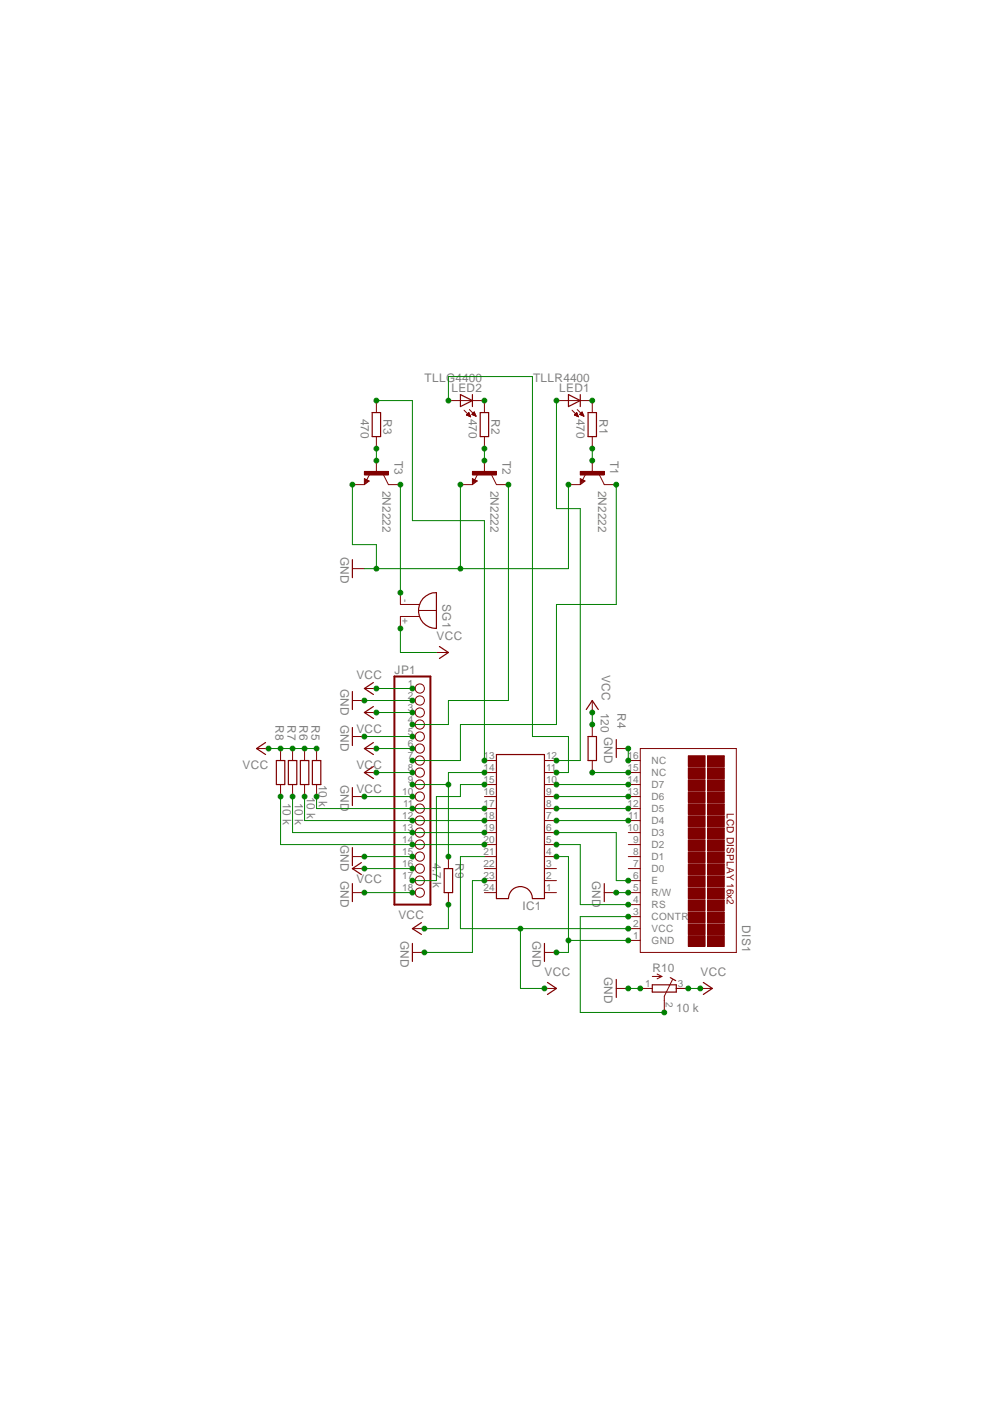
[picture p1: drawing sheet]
<svg xmlns="http://www.w3.org/2000/svg" width="210mm" height="297mm" viewBox="0 0 210 297" stroke-linecap="round" stroke-linejoin="round" font-family="sans-serif">
<path d="M122.8 101.3l1 .5-1 .7zM123.9 100.3l-.6 1.2M126.8 100.5l1.1 2" fill="none" stroke="#800000" stroke-width=".21"/>
<path d="M122.9 101.5v.8l.6-.5-.5-.3v.4l.3-.1" fill="none" stroke="#800000" stroke-width=".25"/>
<path d="M122.8 99.7h5.1v.8h-5.1z" fill-rule="evenodd" fill="#800000"/>
<path d="M122.8 99.7h5.1v.8h-5.1zM125.3 97.4v2.6M100 101.3l1 .5-1 .7zM101.1 100.3l-.6 1.2M104 100.5l1 2M120.3 102.5h2.5M127.9 102.5h2.5" fill="none" stroke="#800000" stroke-width=".21"/>
<path d="M100.1 101.5v.8l.6-.5-.5-.3v.4l.3-.1" fill="none" stroke="#800000" stroke-width=".25"/>
<path d="M100 99.7h5v.8h-5z" fill-rule="evenodd" fill="#800000"/>
<path d="M100 99.7h5v.8h-5zM102.5 97.4v2.6M77.1 101.3l1 .5-1 .7zM78.2 100.3l-.6 1.2M81.2 100.5l1 2M97.4 102.5h2.6M105 102.5h2.6" fill="none" stroke="#800000" stroke-width=".21"/>
<path d="M77.2 101.5v.8l.7-.5-.5-.3v.4l.2-.1" fill="none" stroke="#800000" stroke-width=".25"/>
<path d="M77.1 99.7h5.1v.8h-5.1z" fill-rule="evenodd" fill="#800000"/>
<g fill="none" stroke="#800000" stroke-width=".21">
<path d="M77.1 99.7h5.1v.8h-5.1zM79.6 84.7v2.6M79.6 92.4v2.5M79.6 97.4v2.6M102.5 84.7v2.6M102.5 92.4v2.5M125.3 84.7v2.6M125.3 92.4v2.5M74.6 102.5h2.5M82.2 102.5h2.5M135.5 158.4h20.3v43.1h-20.3zM102.5 178.7h2.5"/>
<path d="M102.5 176.1h2.5M102.5 173.6h2.5M102.5 171.1h2.5M102.5 168.5h2.5M102.5 166h2.5M102.5 163.4h2.5M102.5 160.9h2.5M115.2 178.7h2.5M115.2 176.1h2.5M115.2 173.6h2.5M115.2 171.1h2.5M115.2 168.5h2.5"/>
<path d="M115.2 166h2.5M115.2 163.4h2.5M115.2 160.9h2.5M102.5 188.8h2.5M102.5 186.3h2.5M102.5 183.8h2.5M102.5 181.2h2.5M115.2 188.8h2.5M115.2 186.3h2.5M115.2 183.8h2.5M115.2 181.2h2.5"/>
</g>
<path d="M78.8 87.3h1.7v5.1h-1.7zM101.6 87.3h1.8v5.1h-1.8zM124.4 87.3h1.8v5.1h-1.8zM105 159.6h10.2v30.5h-2.5a2.54 2.54 0 0 0-2.6-2.5 2.54 2.54 0 0 0-2.5 2.5h-2.6z" fill="none" stroke="#800000" stroke-width=".25"/>
<path d="M149.7 197.9h3.6v2.3h-3.6z" fill-rule="evenodd" fill="#800000"/>
<path d="M149.7 197.9h3.6v2.3h-3.6z" fill="none" stroke="#800000" stroke-width=".21"/>
<path d="M145.6 197.9h3.6v2.3h-3.6z" fill-rule="evenodd" fill="#800000"/>
<path d="M145.6 197.9h3.6v2.3h-3.6z" fill="none" stroke="#800000" stroke-width=".21"/>
<path d="M149.7 195.4h3.6v2.3h-3.6z" fill-rule="evenodd" fill="#800000"/>
<path d="M149.7 195.4h3.6v2.3h-3.6z" fill="none" stroke="#800000" stroke-width=".21"/>
<path d="M145.6 195.4h3.6v2.3h-3.6z" fill-rule="evenodd" fill="#800000"/>
<path d="M145.6 195.4h3.6v2.3h-3.6z" fill="none" stroke="#800000" stroke-width=".21"/>
<path d="M149.7 192.9h3.6v2.3h-3.6z" fill-rule="evenodd" fill="#800000"/>
<path d="M149.7 192.9h3.6v2.3h-3.6z" fill="none" stroke="#800000" stroke-width=".21"/>
<path d="M145.6 192.9h3.6v2.3h-3.6z" fill-rule="evenodd" fill="#800000"/>
<path d="M145.6 192.9h3.6v2.3h-3.6z" fill="none" stroke="#800000" stroke-width=".21"/>
<path d="M149.7 190.4h3.6v2.3h-3.6z" fill-rule="evenodd" fill="#800000"/>
<path d="M149.7 190.4h3.6v2.3h-3.6z" fill="none" stroke="#800000" stroke-width=".21"/>
<path d="M145.6 190.4h3.6v2.3h-3.6z" fill-rule="evenodd" fill="#800000"/>
<path d="M145.6 190.4h3.6v2.3h-3.6z" fill="none" stroke="#800000" stroke-width=".21"/>
<path d="M149.7 187.8h3.6v2.3h-3.6z" fill-rule="evenodd" fill="#800000"/>
<path d="M149.7 187.8h3.6v2.3h-3.6z" fill="none" stroke="#800000" stroke-width=".21"/>
<path d="M145.6 187.8h3.6v2.3h-3.6z" fill-rule="evenodd" fill="#800000"/>
<path d="M145.6 187.8h3.6v2.3h-3.6z" fill="none" stroke="#800000" stroke-width=".21"/>
<path d="M149.7 185.3h3.6v2.3h-3.6z" fill-rule="evenodd" fill="#800000"/>
<path d="M149.7 185.3h3.6v2.3h-3.6z" fill="none" stroke="#800000" stroke-width=".21"/>
<path d="M145.6 185.3h3.6v2.3h-3.6z" fill-rule="evenodd" fill="#800000"/>
<path d="M145.6 185.3h3.6v2.3h-3.6z" fill="none" stroke="#800000" stroke-width=".21"/>
<path d="M149.7 182.7h3.6v2.3h-3.6z" fill-rule="evenodd" fill="#800000"/>
<path d="M149.7 182.7h3.6v2.3h-3.6z" fill="none" stroke="#800000" stroke-width=".21"/>
<path d="M145.6 182.7h3.6v2.3h-3.6z" fill-rule="evenodd" fill="#800000"/>
<path d="M145.6 182.7h3.6v2.3h-3.6z" fill="none" stroke="#800000" stroke-width=".21"/>
<path d="M149.7 180.2h3.6v2.3h-3.6z" fill-rule="evenodd" fill="#800000"/>
<path d="M149.7 180.2h3.6v2.3h-3.6z" fill="none" stroke="#800000" stroke-width=".21"/>
<path d="M145.6 180.2h3.6v2.3h-3.6z" fill-rule="evenodd" fill="#800000"/>
<path d="M145.6 180.2h3.6v2.3h-3.6z" fill="none" stroke="#800000" stroke-width=".21"/>
<path d="M149.7 177.7h3.6v2.3h-3.6z" fill-rule="evenodd" fill="#800000"/>
<path d="M149.7 177.7h3.6v2.3h-3.6z" fill="none" stroke="#800000" stroke-width=".21"/>
<path d="M145.6 177.7h3.6v2.3h-3.6z" fill-rule="evenodd" fill="#800000"/>
<path d="M145.6 177.7h3.6v2.3h-3.6z" fill="none" stroke="#800000" stroke-width=".21"/>
<path d="M149.7 175.1h3.6v2.3h-3.6z" fill-rule="evenodd" fill="#800000"/>
<path d="M149.7 175.1h3.6v2.3h-3.6z" fill="none" stroke="#800000" stroke-width=".21"/>
<path d="M145.6 175.1h3.6v2.3h-3.6z" fill-rule="evenodd" fill="#800000"/>
<path d="M145.6 175.1h3.6v2.3h-3.6z" fill="none" stroke="#800000" stroke-width=".21"/>
<path d="M149.7 172.6h3.6v2.3h-3.6z" fill-rule="evenodd" fill="#800000"/>
<path d="M149.7 172.6h3.6v2.3h-3.6z" fill="none" stroke="#800000" stroke-width=".21"/>
<path d="M145.6 172.6h3.6v2.3h-3.6z" fill-rule="evenodd" fill="#800000"/>
<path d="M145.6 172.6h3.6v2.3h-3.6z" fill="none" stroke="#800000" stroke-width=".21"/>
<path d="M149.7 170h3.6v2.3h-3.6z" fill-rule="evenodd" fill="#800000"/>
<path d="M149.7 170h3.6v2.3h-3.6z" fill="none" stroke="#800000" stroke-width=".21"/>
<path d="M145.6 170h3.6v2.3h-3.6z" fill-rule="evenodd" fill="#800000"/>
<path d="M145.6 170h3.6v2.3h-3.6z" fill="none" stroke="#800000" stroke-width=".21"/>
<path d="M149.7 167.5h3.6v2.3h-3.6z" fill-rule="evenodd" fill="#800000"/>
<path d="M149.7 167.5h3.6v2.3h-3.6z" fill="none" stroke="#800000" stroke-width=".21"/>
<path d="M145.6 167.5h3.6v2.3h-3.6z" fill-rule="evenodd" fill="#800000"/>
<path d="M145.6 167.5h3.6v2.3h-3.6z" fill="none" stroke="#800000" stroke-width=".21"/>
<path d="M149.7 165h3.6v2.3h-3.6z" fill-rule="evenodd" fill="#800000"/>
<path d="M149.7 165h3.6v2.3h-3.6z" fill="none" stroke="#800000" stroke-width=".21"/>
<path d="M145.6 165h3.6v2.3h-3.6z" fill-rule="evenodd" fill="#800000"/>
<path d="M145.6 165h3.6v2.3h-3.6z" fill="none" stroke="#800000" stroke-width=".21"/>
<path d="M149.7 162.4h3.6v2.3h-3.6z" fill-rule="evenodd" fill="#800000"/>
<path d="M149.7 162.4h3.6v2.3h-3.6z" fill="none" stroke="#800000" stroke-width=".21"/>
<path d="M145.6 162.4h3.6v2.3h-3.6z" fill-rule="evenodd" fill="#800000"/>
<path d="M145.6 162.4h3.6v2.3h-3.6z" fill="none" stroke="#800000" stroke-width=".21"/>
<path d="M149.7 159.9h3.6v2.3h-3.6z" fill-rule="evenodd" fill="#800000"/>
<path d="M149.7 159.9h3.6v2.3h-3.6z" fill="none" stroke="#800000" stroke-width=".21"/>
<path d="M145.6 159.9h3.6v2.3h-3.6z" fill-rule="evenodd" fill="#800000"/>
<g fill="none" stroke="#800000" stroke-width=".21">
<path d="M94.9 84.7h7.6M98.2 86.8l1.4 1.4M98.7 87.8l.9 .4M98.7 87.8h.1M98.8 87.7v.2M98.9 87.6v.3M99 87.5v.4M99.1 87.4v.6M99.2 87.3l-.5 .5M99.2 87.3l.4 .9M99.2 87.3v.7M99.3 87.5v.5"/>
<path d="M99.3 86.7l1.4 1.3M99.4 87.7v.4M99.5 87.9v.2M99.5 88.1v.1M99.9 87.6v.1M100 87.5v.3M100.1 87.4v.4M100.2 87.3v.5M100.3 87.2v.6M100.3 87.2l-.5 .5 .9 .3M100.3 87.2l.4 .8M100.3 87.2v.7"/>
<path d="M100.4 87.4v.5M100.5 87.6v.4M100.6 87.8v.2M100.7 88h.1M117.7 84.7h7.6M121 86.8l1.4 1.4M121.6 87.8l.8 .4M121.6 87.8l.4-.5 .4 .9M121.6 87.8h.1M121.6 87.7v.1M121.7 87.6v.3M121.8 87.5v.4"/>
<path d="M121.9 87.4v.6M122 87.3v.7M122.1 87.4v.6M122.1 86.7l1.4 1.3M122.2 87.6v.5M122.3 87.8v.3M122.4 88v.1M122.7 87.6v.1M122.8 87.5v.2M122.9 87.5v.3M123 87.4v.4M123.1 87.3v.5"/>
<path d="M123.2 87.2l-.5 .5 .8 .3M123.2 87.2l.3 .8M123.2 87.2v.7M123.2 87.3v.6M123.3 87.5v.5M123.4 87.8v.2M123.5 88h.1M74.6 120.3h2.5M84.7 125.4v2.5h4M88.5 129.2h3.8M88.7 130.4h-4v2.6M92.3 138h2.6"/>
<path d="M54.3 158.4h2.5M59.4 158.4v2.5M61.9 158.4v2.5M64.4 158.4v2.5M67 158.4v2.5M74.6 148.2h2.5M74.6 155.8h2.5M77.1 145.7h2.5M77.1 150.7h2.5M77.1 158.4h2.5M87.3 145.7h.5M87.3 148.2h.5"/>
<path d="M87.3 150.7h.5M87.3 153.3h.5M87.3 155.8h.5M87.3 158.4h.5M125.3 148.2v2.5M125.3 153.3v2.5M130.4 158.4h2.5M145.6 159.9h3.6v2.3h-3.6zM59.4 166v2.5M61.9 166v2.5M64.4 166v2.5M67 166v2.5"/>
<path d="M74.6 168.5h2.5M77.1 163.4h2.5M87.3 178.7h.5M87.3 176.1h.5M87.3 173.6h.5M87.3 171.1h.5M87.3 168.5h.5M87.3 166h.5M87.3 163.4h.5M87.3 160.9h.5M125.3 160.9v2.5M132.9 178.7h2.6"/>
<path d="M132.9 176.1h2.6M132.9 173.6h2.6M132.9 171.1h2.6M132.9 168.5h2.6M132.9 166h2.6M132.9 163.4h2.6M132.9 160.9h2.6M74.6 188.8h2.5M74.6 183.8h2.5M74.6 181.2h2.5M87.3 196.5h2.5M87.3 188.8h.5"/>
<path d="M87.3 186.3h.5M87.3 183.8h.5M87.3 181.2h.5M94.9 181.2v2.6M94.9 188.8v2.6M127.9 188.8h2.5M132.9 199h2.6M132.9 196.5h2.6M132.9 193.9h2.6M132.9 191.4h2.6M132.9 188.8h2.6M132.9 186.3h2.6"/>
<path d="M132.9 183.8h2.6M132.9 181.2h2.6M87.3 201.5h2.5M115.2 209.1h2.5M115.2 201.5h2.5M130.4 209.1h2.5M135.5 209.1h2.5M138 206.6h2.1M139 206.1l1.1 .5M140.1 206.6l-1.1 .5M142.3 207.3l-1.7 3.5v3.4M143.1 209.1h2.5"/>
<path d="M148.2 209.1h2.5"/>
<circle cx="88.8" cy="145.7" r=".98"/>
<circle cx="88.8" cy="158.4" r=".98"/>
<circle cx="88.8" cy="148.2" r=".98"/>
<circle cx="88.8" cy="150.7" r=".98"/>
<circle cx="88.8" cy="153.3" r=".98"/>
<circle cx="88.8" cy="155.8" r=".98"/>
<circle cx="88.8" cy="168.5" r=".98"/>
<circle cx="88.8" cy="171.1" r=".98"/>
<circle cx="88.8" cy="173.6" r=".98"/>
<circle cx="88.8" cy="178.7" r=".98"/>
<circle cx="88.8" cy="160.9" r=".98"/>
<circle cx="88.8" cy="166" r=".98"/>
<circle cx="88.8" cy="176.1" r=".98"/>
<circle cx="88.8" cy="163.4" r=".98"/>
<circle cx="88.8" cy="188.8" r=".98"/>
<circle cx="88.8" cy="183.8" r=".98"/>
<circle cx="88.8" cy="181.2" r=".98"/>
<circle cx="88.8" cy="186.3" r=".98"/>
</g>
<g fill="none" stroke="#800000" stroke-width=".25">
<path d="M97.4 83.5l2.6 1.2-2.6 1.3zM100 83.5v2.5M120.3 83.5l2.5 1.2-2.5 1.3zM122.8 83.5v2.5M74.6 118.4v3.8M89.5 126.6a3.7 3.7 0 0 1 2.8-1.2v7.6a3.8 3.8 0 0 1-3.4-2.3 3.8 3.8 0 0 1 .6-4.1zM93 136.8l1.9 1.2-1.9 1.3M56.2 157.1l-1.9 1.3 1.9 1.2M74.6 146.3v3.8M74.6 153.9v3.8M79 144.4l-1.9 1.3 1.9 1.2M79 149.5l-1.9 1.2 1.9 1.3"/>
<path d="M79 157.1l-1.9 1.3 1.9 1.2M124.1 150.1l1.2-1.9 1.3 1.9M124.4 155.8h1.8v5.1h-1.8zM130.4 156.5v3.8M58.5 160.9h1.8v5.1h-1.8zM61 160.9h1.8v5.1h-1.8zM63.6 160.9h1.7v5.1h-1.7zM66.1 160.9h1.8v5.1h-1.8zM74.6 166.6v3.8M74.6 179.3v3.8M79 162.2l-1.9 1.2 1.9 1.3M74.6 186.9v3.9"/>
<path d="M76.5 182.5l-1.9 1.3 1.9 1.2M87.3 199.6v3.8M89.2 195.2l-1.9 1.3 1.9 1.2M94 183.8h1.8v5h-1.8zM115.2 199.6v3.8M127.9 186.9v3.9M115.8 207.9l1.9 1.2-1.9 1.3M130.4 207.2v3.8M138 208.4h5.1v1.5h-5.1zM141.8 206.8l1.2 .7M148.8 207.9l1.9 1.2-1.9 1.3"/>
</g>
<path d="M83.5 143.1h7.6v48.3h-7.6z" fill="none" stroke="#800000" stroke-width=".42"/>
<path d="M125.3 94.9v2.5" fill="none" stroke="#008000" stroke-width=".21"/>
<circle cx="125.3" cy="94.9" r=".51" fill="#008000"/>
<circle cx="125.3" cy="94.9" r=".51" fill="none" stroke="#008000" stroke-width=".21"/>
<circle cx="125.3" cy="97.4" r=".51" fill="#008000"/>
<g fill="none" stroke="#008000" stroke-width=".21">
<path d="M102.5 94.9v2.5"/>
<circle cx="125.3" cy="97.4" r=".51"/>
</g>
<circle cx="102.5" cy="94.9" r=".51" fill="#008000"/>
<circle cx="102.5" cy="94.9" r=".51" fill="none" stroke="#008000" stroke-width=".21"/>
<circle cx="102.5" cy="97.4" r=".51" fill="#008000"/>
<g fill="none" stroke="#008000" stroke-width=".21">
<path d="M79.6 94.9v2.5"/>
<circle cx="102.5" cy="97.4" r=".51"/>
</g>
<circle cx="79.6" cy="94.9" r=".51" fill="#008000"/>
<circle cx="79.6" cy="94.9" r=".51" fill="none" stroke="#008000" stroke-width=".21"/>
<circle cx="79.6" cy="97.4" r=".51" fill="#008000"/>
<g fill="none" stroke="#008000" stroke-width=".21">
<path d="M117.7 84.7v22.9h5.1v53.3h-5.1"/>
<circle cx="79.6" cy="97.4" r=".51"/>
</g>
<circle cx="117.7" cy="160.9" r=".51" fill="#008000"/>
<circle cx="117.7" cy="160.9" r=".51" fill="none" stroke="#008000" stroke-width=".21"/>
<circle cx="117.7" cy="84.7" r=".51" fill="#008000"/>
<g fill="none" stroke="#008000" stroke-width=".21">
<path d="M79.6 84.7h7.7v25.4h15.2v50.8"/>
<circle cx="117.7" cy="84.7" r=".51"/>
</g>
<circle cx="79.6" cy="84.7" r=".51" fill="#008000"/>
<circle cx="79.6" cy="84.7" r=".51" fill="none" stroke="#008000" stroke-width=".21"/>
<circle cx="102.5" cy="160.9" r=".51" fill="#008000"/>
<g fill="none" stroke="#008000" stroke-width=".21">
<path d="M74.6 102.5v12.7h5v5.1M97.4 102.5v17.8M120.3 102.5v17.8h-43.2"/>
<circle cx="102.5" cy="160.9" r=".51"/>
</g>
<circle cx="97.4" cy="120.3" r=".51" fill="#008000"/>
<circle cx="97.4" cy="120.3" r=".51" fill="none" stroke="#008000" stroke-width=".21"/>
<circle cx="79.6" cy="120.3" r=".51" fill="#008000"/>
<circle cx="79.6" cy="120.3" r=".51" fill="none" stroke="#008000" stroke-width=".21"/>
<circle cx="97.4" cy="102.5" r=".51" fill="#008000"/>
<circle cx="97.4" cy="102.5" r=".51" fill="none" stroke="#008000" stroke-width=".21"/>
<circle cx="74.6" cy="102.5" r=".51" fill="#008000"/>
<circle cx="74.6" cy="102.5" r=".51" fill="none" stroke="#008000" stroke-width=".21"/>
<circle cx="120.3" cy="102.5" r=".51" fill="#008000"/>
<g fill="none" stroke="#008000" stroke-width=".21">
<path d="M132.9 158.4v2.5"/>
<circle cx="120.3" cy="102.5" r=".51"/>
</g>
<circle cx="132.9" cy="160.9" r=".51" fill="#008000"/>
<circle cx="132.9" cy="160.9" r=".51" fill="none" stroke="#008000" stroke-width=".21"/>
<circle cx="132.9" cy="158.4" r=".51" fill="#008000"/>
<g fill="none" stroke="#008000" stroke-width=".21">
<path d="M77.1 181.2h10.2"/>
<circle cx="132.9" cy="158.4" r=".51"/>
</g>
<circle cx="87.3" cy="181.2" r=".51" fill="#008000"/>
<circle cx="87.3" cy="181.2" r=".51" fill="none" stroke="#008000" stroke-width=".21"/>
<circle cx="77.1" cy="181.2" r=".51" fill="#008000"/>
<g fill="none" stroke="#008000" stroke-width=".21">
<path d="M77.1 168.5h10.2"/>
<circle cx="77.1" cy="181.2" r=".51"/>
</g>
<circle cx="87.3" cy="168.5" r=".51" fill="#008000"/>
<circle cx="87.3" cy="168.5" r=".51" fill="none" stroke="#008000" stroke-width=".21"/>
<circle cx="77.1" cy="168.5" r=".51" fill="#008000"/>
<g fill="none" stroke="#008000" stroke-width=".21">
<path d="M130.4 188.8h2.5"/>
<circle cx="77.1" cy="168.5" r=".51"/>
</g>
<circle cx="132.9" cy="188.8" r=".51" fill="#008000"/>
<circle cx="132.9" cy="188.8" r=".51" fill="none" stroke="#008000" stroke-width=".21"/>
<circle cx="130.4" cy="188.8" r=".51" fill="#008000"/>
<g fill="none" stroke="#008000" stroke-width=".21">
<path d="M132.9 209.1h2.6"/>
<circle cx="130.4" cy="188.8" r=".51"/>
</g>
<circle cx="132.9" cy="209.1" r=".51" fill="#008000"/>
<circle cx="132.9" cy="209.1" r=".51" fill="none" stroke="#008000" stroke-width=".21"/>
<circle cx="135.5" cy="209.1" r=".51" fill="#008000"/>
<g fill="none" stroke="#008000" stroke-width=".21">
<path d="M117.7 181.2h2.6v20.3h-2.6M120.3 199h12.6"/>
<circle cx="135.5" cy="209.1" r=".51"/>
</g>
<circle cx="132.9" cy="199" r=".51" fill="#008000"/>
<circle cx="132.9" cy="199" r=".51" fill="none" stroke="#008000" stroke-width=".21"/>
<circle cx="117.7" cy="181.2" r=".51" fill="#008000"/>
<circle cx="117.7" cy="181.2" r=".51" fill="none" stroke="#008000" stroke-width=".21"/>
<circle cx="120.3" cy="199" r=".51" fill="#008000"/>
<circle cx="120.3" cy="199" r=".51" fill="none" stroke="#008000" stroke-width=".21"/>
<circle cx="117.7" cy="201.5" r=".51" fill="#008000"/>
<g fill="none" stroke="#008000" stroke-width=".21">
<path d="M77.1 148.2h10.2"/>
<circle cx="117.7" cy="201.5" r=".51"/>
</g>
<circle cx="77.1" cy="148.2" r=".51" fill="#008000"/>
<circle cx="77.1" cy="148.2" r=".51" fill="none" stroke="#008000" stroke-width=".21"/>
<circle cx="87.3" cy="148.2" r=".51" fill="#008000"/>
<g fill="none" stroke="#008000" stroke-width=".21">
<path d="M77.1 155.8h10.2"/>
<circle cx="87.3" cy="148.2" r=".51"/>
</g>
<circle cx="87.3" cy="155.8" r=".51" fill="#008000"/>
<circle cx="87.3" cy="155.8" r=".51" fill="none" stroke="#008000" stroke-width=".21"/>
<circle cx="77.1" cy="155.8" r=".51" fill="#008000"/>
<g fill="none" stroke="#008000" stroke-width=".21">
<path d="M77.1 188.8h10.2"/>
<circle cx="77.1" cy="155.8" r=".51"/>
</g>
<circle cx="87.3" cy="188.8" r=".51" fill="#008000"/>
<circle cx="87.3" cy="188.8" r=".51" fill="none" stroke="#008000" stroke-width=".21"/>
<circle cx="77.1" cy="188.8" r=".51" fill="#008000"/>
<g fill="none" stroke="#008000" stroke-width=".21">
<path d="M102.5 186.3h-2.5v15.2h-10.2"/>
<circle cx="77.1" cy="188.8" r=".51"/>
</g>
<circle cx="102.5" cy="186.3" r=".51" fill="#008000"/>
<circle cx="102.5" cy="186.3" r=".51" fill="none" stroke="#008000" stroke-width=".21"/>
<circle cx="89.8" cy="201.5" r=".51" fill="#008000"/>
<g fill="none" stroke="#008000" stroke-width=".21">
<path d="M79.6 158.4h7.7"/>
<circle cx="89.8" cy="201.5" r=".51"/>
</g>
<circle cx="87.3" cy="158.4" r=".51" fill="#008000"/>
<circle cx="87.3" cy="158.4" r=".51" fill="none" stroke="#008000" stroke-width=".21"/>
<circle cx="79.6" cy="158.4" r=".51" fill="#008000"/>
<g fill="none" stroke="#008000" stroke-width=".21">
<path d="M79.6 163.4h7.7"/>
<circle cx="79.6" cy="158.4" r=".51"/>
</g>
<circle cx="87.3" cy="163.4" r=".51" fill="#008000"/>
<circle cx="87.3" cy="163.4" r=".51" fill="none" stroke="#008000" stroke-width=".21"/>
<circle cx="79.6" cy="163.4" r=".51" fill="#008000"/>
<g fill="none" stroke="#008000" stroke-width=".21">
<path d="M125.3 150.7v2.6"/>
<circle cx="79.6" cy="163.4" r=".51"/>
</g>
<circle cx="125.3" cy="150.7" r=".51" fill="#008000"/>
<circle cx="125.3" cy="150.7" r=".51" fill="none" stroke="#008000" stroke-width=".21"/>
<circle cx="125.3" cy="153.3" r=".51" fill="#008000"/>
<g fill="none" stroke="#008000" stroke-width=".21">
<path d="M56.8 158.4h10.2"/>
<circle cx="125.3" cy="153.3" r=".51"/>
</g>
<circle cx="61.9" cy="158.4" r=".51" fill="#008000"/>
<circle cx="61.9" cy="158.4" r=".51" fill="none" stroke="#008000" stroke-width=".21"/>
<circle cx="59.4" cy="158.4" r=".51" fill="#008000"/>
<circle cx="59.4" cy="158.4" r=".51" fill="none" stroke="#008000" stroke-width=".21"/>
<circle cx="56.8" cy="158.4" r=".51" fill="#008000"/>
<circle cx="56.8" cy="158.4" r=".51" fill="none" stroke="#008000" stroke-width=".21"/>
<circle cx="64.4" cy="158.4" r=".51" fill="#008000"/>
<circle cx="64.4" cy="158.4" r=".51" fill="none" stroke="#008000" stroke-width=".21"/>
<circle cx="67" cy="158.4" r=".51" fill="#008000"/>
<g fill="none" stroke="#008000" stroke-width=".21">
<path d="M84.7 133v5h7.6"/>
<circle cx="67" cy="158.4" r=".51"/>
</g>
<circle cx="84.7" cy="133" r=".51" fill="#008000"/>
<g fill="none" stroke="#008000" stroke-width=".21">
<path d="M145.6 209.1h2.6"/>
<circle cx="84.7" cy="133" r=".51"/>
</g>
<circle cx="148.2" cy="209.1" r=".51" fill="#008000"/>
<circle cx="148.2" cy="209.1" r=".51" fill="none" stroke="#008000" stroke-width=".21"/>
<circle cx="145.6" cy="209.1" r=".51" fill="#008000"/>
<g fill="none" stroke="#008000" stroke-width=".21">
<path d="M102.5 181.2h-5.1v15.3h35.5M110.1 196.5v12.6h5.1"/>
<circle cx="145.6" cy="209.1" r=".51"/>
</g>
<circle cx="132.9" cy="196.5" r=".51" fill="#008000"/>
<circle cx="132.9" cy="196.5" r=".51" fill="none" stroke="#008000" stroke-width=".21"/>
<circle cx="115.2" cy="209.1" r=".51" fill="#008000"/>
<circle cx="115.2" cy="209.1" r=".51" fill="none" stroke="#008000" stroke-width=".21"/>
<circle cx="110.1" cy="196.5" r=".51" fill="#008000"/>
<g fill="none" stroke="#008000" stroke-width=".21">
<path d="M79.6 145.7h7.7"/>
<circle cx="110.1" cy="196.5" r=".51"/>
</g>
<circle cx="87.3" cy="145.7" r=".51" fill="#008000"/>
<circle cx="87.3" cy="145.7" r=".51" fill="none" stroke="#008000" stroke-width=".21"/>
<circle cx="79.6" cy="145.7" r=".51" fill="#008000"/>
<g fill="none" stroke="#008000" stroke-width=".21">
<path d="M79.6 150.7h7.7"/>
<circle cx="79.6" cy="145.7" r=".51"/>
</g>
<circle cx="79.6" cy="150.7" r=".51" fill="#008000"/>
<circle cx="79.6" cy="150.7" r=".51" fill="none" stroke="#008000" stroke-width=".21"/>
<circle cx="87.3" cy="150.7" r=".51" fill="#008000"/>
<g fill="none" stroke="#008000" stroke-width=".21">
<path d="M94.9 191.4v5.1h-5.1"/>
<circle cx="87.3" cy="150.7" r=".51"/>
</g>
<circle cx="94.9" cy="191.4" r=".51" fill="#008000"/>
<circle cx="94.9" cy="191.4" r=".51" fill="none" stroke="#008000" stroke-width=".21"/>
<circle cx="89.8" cy="196.5" r=".51" fill="#008000"/>
<g fill="none" stroke="#008000" stroke-width=".21">
<path d="M77.1 183.8h10.2"/>
<circle cx="89.8" cy="196.5" r=".51"/>
</g>
<circle cx="87.3" cy="183.8" r=".51" fill="#008000"/>
<circle cx="87.3" cy="183.8" r=".51" fill="none" stroke="#008000" stroke-width=".21"/>
<circle cx="77.1" cy="183.8" r=".51" fill="#008000"/>
<g fill="none" stroke="#008000" stroke-width=".21">
<path d="M84.7 102.5v22.9"/>
<circle cx="77.1" cy="183.8" r=".51"/>
</g>
<circle cx="84.7" cy="102.5" r=".51" fill="#008000"/>
<circle cx="84.7" cy="102.5" r=".51" fill="none" stroke="#008000" stroke-width=".21"/>
<circle cx="84.7" cy="125.4" r=".51" fill="#008000"/>
<g fill="none" stroke="#008000" stroke-width=".21">
<path d="M117.7 166h15.2"/>
<circle cx="84.7" cy="125.4" r=".51"/>
</g>
<circle cx="132.9" cy="166" r=".51" fill="#008000"/>
<circle cx="132.9" cy="166" r=".51" fill="none" stroke="#008000" stroke-width=".21"/>
<circle cx="117.7" cy="166" r=".51" fill="#008000"/>
<g fill="none" stroke="#008000" stroke-width=".21">
<path d="M117.7 168.5h15.2"/>
<circle cx="117.7" cy="166" r=".51"/>
</g>
<circle cx="132.9" cy="168.5" r=".51" fill="#008000"/>
<circle cx="132.9" cy="168.5" r=".51" fill="none" stroke="#008000" stroke-width=".21"/>
<circle cx="117.7" cy="168.5" r=".51" fill="#008000"/>
<g fill="none" stroke="#008000" stroke-width=".21">
<path d="M117.7 171.1h15.2"/>
<circle cx="117.7" cy="168.5" r=".51"/>
</g>
<circle cx="132.9" cy="171.1" r=".51" fill="#008000"/>
<circle cx="132.9" cy="171.1" r=".51" fill="none" stroke="#008000" stroke-width=".21"/>
<circle cx="117.7" cy="171.1" r=".51" fill="#008000"/>
<g fill="none" stroke="#008000" stroke-width=".21">
<path d="M117.7 173.6h15.2"/>
<circle cx="117.7" cy="171.1" r=".51"/>
</g>
<circle cx="132.9" cy="173.6" r=".51" fill="#008000"/>
<circle cx="132.9" cy="173.6" r=".51" fill="none" stroke="#008000" stroke-width=".21"/>
<circle cx="117.7" cy="173.6" r=".51" fill="#008000"/>
<g fill="none" stroke="#008000" stroke-width=".21">
<path d="M94.9 84.7v-5h17.8v76.1h7.6v7.6h-2.6"/>
<circle cx="117.7" cy="173.6" r=".51"/>
</g>
<circle cx="117.7" cy="163.4" r=".51" fill="#008000"/>
<circle cx="117.7" cy="163.4" r=".51" fill="none" stroke="#008000" stroke-width=".21"/>
<circle cx="94.9" cy="84.7" r=".51" fill="#008000"/>
<g fill="none" stroke="#008000" stroke-width=".21">
<path d="M107.6 102.5v45.7h-12.7v5.1h-7.6"/>
<circle cx="94.9" cy="84.7" r=".51"/>
</g>
<circle cx="107.6" cy="102.5" r=".51" fill="#008000"/>
<circle cx="107.6" cy="102.5" r=".51" fill="none" stroke="#008000" stroke-width=".21"/>
<circle cx="87.3" cy="153.3" r=".51" fill="#008000"/>
<g fill="none" stroke="#008000" stroke-width=".21">
<path d="M87.3 166h7.6M102.5 163.4h-7.6v17.8"/>
<circle cx="87.3" cy="153.3" r=".51"/>
</g>
<circle cx="87.3" cy="166" r=".51" fill="#008000"/>
<circle cx="87.3" cy="166" r=".51" fill="none" stroke="#008000" stroke-width=".21"/>
<circle cx="102.5" cy="163.4" r=".51" fill="#008000"/>
<circle cx="102.5" cy="163.4" r=".51" fill="none" stroke="#008000" stroke-width=".21"/>
<circle cx="94.9" cy="166" r=".51" fill="#008000"/>
<circle cx="94.9" cy="166" r=".51" fill="none" stroke="#008000" stroke-width=".21"/>
<circle cx="94.9" cy="181.2" r=".51" fill="#008000"/>
<g fill="none" stroke="#008000" stroke-width=".21">
<path d="M125.3 163.4h7.6"/>
<circle cx="94.9" cy="181.2" r=".51"/>
</g>
<circle cx="132.9" cy="163.4" r=".51" fill="#008000"/>
<circle cx="132.9" cy="163.4" r=".51" fill="none" stroke="#008000" stroke-width=".21"/>
<circle cx="125.3" cy="163.4" r=".51" fill="#008000"/>
<g fill="none" stroke="#008000" stroke-width=".21">
<path d="M61.9 168.5v7.6h40.6"/>
<circle cx="125.3" cy="163.4" r=".51"/>
</g>
<circle cx="102.5" cy="176.1" r=".51" fill="#008000"/>
<circle cx="102.5" cy="176.1" r=".51" fill="none" stroke="#008000" stroke-width=".21"/>
<circle cx="87.3" cy="176.1" r=".51" fill="#008000"/>
<circle cx="87.3" cy="176.1" r=".51" fill="none" stroke="#008000" stroke-width=".21"/>
<circle cx="61.9" cy="168.5" r=".51" fill="#008000"/>
<g fill="none" stroke="#008000" stroke-width=".21">
<path d="M59.4 168.5v10.2h43.1"/>
<circle cx="61.9" cy="168.5" r=".51"/>
</g>
<circle cx="102.5" cy="178.7" r=".51" fill="#008000"/>
<circle cx="102.5" cy="178.7" r=".51" fill="none" stroke="#008000" stroke-width=".21"/>
<circle cx="87.3" cy="178.7" r=".51" fill="#008000"/>
<circle cx="87.3" cy="178.7" r=".51" fill="none" stroke="#008000" stroke-width=".21"/>
<circle cx="59.4" cy="168.5" r=".51" fill="#008000"/>
<g fill="none" stroke="#008000" stroke-width=".21">
<path d="M117.7 176.1h12.7v10.2h2.5"/>
<circle cx="59.4" cy="168.5" r=".51"/>
</g>
<circle cx="132.9" cy="186.3" r=".51" fill="#008000"/>
<circle cx="132.9" cy="186.3" r=".51" fill="none" stroke="#008000" stroke-width=".21"/>
<circle cx="117.7" cy="176.1" r=".51" fill="#008000"/>
<g fill="none" stroke="#008000" stroke-width=".21">
<path d="M117.7 178.7h5.1v12.7h10.1"/>
<circle cx="117.7" cy="176.1" r=".51"/>
</g>
<circle cx="132.9" cy="191.4" r=".51" fill="#008000"/>
<circle cx="132.9" cy="191.4" r=".51" fill="none" stroke="#008000" stroke-width=".21"/>
<circle cx="117.7" cy="178.7" r=".51" fill="#008000"/>
<g fill="none" stroke="#008000" stroke-width=".21">
<path d="M132.9 193.9h-10.1v20.3h17.8"/>
<circle cx="117.7" cy="178.7" r=".51"/>
</g>
<circle cx="132.9" cy="193.9" r=".51" fill="#008000"/>
<circle cx="132.9" cy="193.9" r=".51" fill="none" stroke="#008000" stroke-width=".21"/>
<circle cx="140.6" cy="214.2" r=".51" fill="#008000"/>
<g fill="none" stroke="#008000" stroke-width=".21">
<path d="M64.4 168.5v5.1h38.1"/>
<circle cx="140.6" cy="214.2" r=".51"/>
</g>
<circle cx="64.4" cy="168.5" r=".51" fill="#008000"/>
<circle cx="64.4" cy="168.5" r=".51" fill="none" stroke="#008000" stroke-width=".21"/>
<circle cx="87.3" cy="173.6" r=".51" fill="#008000"/>
<circle cx="87.3" cy="173.6" r=".51" fill="none" stroke="#008000" stroke-width=".21"/>
<circle cx="102.5" cy="173.6" r=".51" fill="#008000"/>
<g fill="none" stroke="#008000" stroke-width=".21">
<path d="M67 168.5v2.6h35.5"/>
<circle cx="102.5" cy="173.6" r=".51"/>
</g>
<circle cx="67" cy="168.5" r=".51" fill="#008000"/>
<circle cx="67" cy="168.5" r=".51" fill="none" stroke="#008000" stroke-width=".21"/>
<circle cx="87.3" cy="171.1" r=".51" fill="#008000"/>
<circle cx="87.3" cy="171.1" r=".51" fill="none" stroke="#008000" stroke-width=".21"/>
<circle cx="102.5" cy="171.1" r=".51" fill="#008000"/>
<g fill="none" stroke="#008000" stroke-width=".21">
<path d="M130.4 102.5v25.4h-12.7v25.4h-20.3v7.6h-10.1"/>
<circle cx="102.5" cy="171.1" r=".51"/>
</g>
<circle cx="87.3" cy="160.9" r=".51" fill="#008000"/>
<circle cx="87.3" cy="160.9" r=".51" fill="none" stroke="#008000" stroke-width=".21"/>
<circle cx="130.4" cy="102.5" r=".51" fill="#008000"/>
<circle cx="130.4" cy="102.5" r=".51" fill="none" stroke="#008000" stroke-width=".21"/>
<circle cx="125.3" cy="84.7" r=".51" fill="#008000"/>
<circle cx="125.3" cy="84.7" r=".51" fill="none" stroke="#008000" stroke-width=".21"/>
<circle cx="102.5" cy="84.7" r=".51" fill="#008000"/>
<g fill="none" stroke="#008000" stroke-width=".21">
<path d="M102.5 166h-5.1v2.5h-5.1v17.8h-5"/>
<circle cx="102.5" cy="84.7" r=".51"/>
</g>
<circle cx="87.3" cy="186.3" r=".51" fill="#008000"/>
<circle cx="87.3" cy="186.3" r=".51" fill="none" stroke="#008000" stroke-width=".21"/>
<circle cx="102.5" cy="166" r=".51" fill="#008000"/>
<circle cx="102.5" cy="166" r=".51" fill="none" stroke="#008000" stroke-width=".21"/>
<g font-size="2.5" fill="#808080">
<text x="89.8" y="80.8">TLLG4400</text>
<text x="95.5" y="83">LED2</text>
<text x="112.8" y="80.8">TLLR4400</text>
<text x="118.3" y="83">LED1</text>
<text x="76.3" y="88.6" transform="rotate(90 76.3 88.6)">470</text>
<text x="81.2" y="88.6" transform="rotate(90 81.2 88.6)">R3</text>
<text x="99.2" y="88.6" transform="rotate(90 99.2 88.6)">470</text>
<text x="104" y="88.6" transform="rotate(90 104 88.6)">R2</text>
<text x="122" y="88.6" transform="rotate(90 122 88.6)">470</text>
<text x="126.8" y="88.6" transform="rotate(90 126.8 88.6)">R1</text>
<text x="83.5" y="97.5" transform="rotate(90 83.5 97.5)">T3</text>
<text x="106.3" y="97.5" transform="rotate(90 106.3 97.5)">T2</text>
<text x="129.1" y="97.5" transform="rotate(90 129.1 97.5)">T1</text>
<text x="80.9" y="103.8" transform="rotate(90 80.9 103.8)">2N2222</text>
<text x="103.8" y="103.8" transform="rotate(90 103.8 103.8)">2N2222</text>
<text x="126.6" y="103.8" transform="rotate(90 126.6 103.8)">2N2222</text>
<text x="72" y="117.8" transform="rotate(90 72 117.8)">GND</text>
<text x="93.6" y="127.8" transform="rotate(90 93.6 127.8)">SG1</text>
<text x="92.4" y="135.5">VCC</text>
<text x="75.4" y="143.6">VCC</text>
<text x="83.5" y="142.5">JP1</text>
<text x="127.4" y="142.7" transform="rotate(90 127.4 142.7)">VCC</text>
<text x="72" y="145.7" transform="rotate(90 72 145.7)">GND</text>
<text x="58.3" y="153.3" transform="rotate(90 58.3 153.3)">R8</text>
<text x="60.8" y="153.3" transform="rotate(90 60.8 153.3)">R7</text>
<text x="63.4" y="153.3" transform="rotate(90 63.4 153.3)">R6</text>
<text x="65.9" y="153.3" transform="rotate(90 65.9 153.3)">R5</text>
<text x="72" y="153.3" transform="rotate(90 72 153.3)">GND</text>
<text x="75.4" y="155.1">VCC</text>
<text x="127.1" y="150.7" transform="rotate(90 127.1 150.7)">120</text>
<text x="127.9" y="155.9" transform="rotate(90 127.9 155.9)">GND</text>
<text x="130.7" y="150.8" transform="rotate(90 130.7 150.8)">R4</text>
<text x="51.3" y="162.7">VCC</text>
<text x="67.5" y="166" transform="rotate(90 67.5 166)">10 k</text>
<text x="72" y="166" transform="rotate(90 72 166)">GND</text>
<text x="75.4" y="162.7">VCC</text>
<text x="75.4" y="167.8">VCC</text>
<text x="59.9" y="169.8" transform="rotate(90 59.9 169.8)">10 k</text>
<text x="62.4" y="169.8" transform="rotate(90 62.4 169.8)">10 k</text>
<text x="65" y="168.5" transform="rotate(90 65 168.5)">10 k</text>
<text x="72" y="178.7" transform="rotate(90 72 178.7)">GND</text>
<text x="91.6" y="182.5" transform="rotate(90 91.6 182.5)">4.7 k</text>
<text x="96.4" y="182.5" transform="rotate(90 96.4 182.5)">R9</text>
<text x="72" y="186.3" transform="rotate(90 72 186.3)">GND</text>
<text x="75.4" y="186.8">VCC</text>
<text x="125.3" y="186.3" transform="rotate(90 125.3 186.3)">GND</text>
<text x="84.3" y="194.4">VCC</text>
<text x="110.6" y="192.5">IC1</text>
<text x="157.1" y="195.8" transform="rotate(90 157.1 195.8)">DIS1</text>
<text x="84.7" y="199" transform="rotate(90 84.7 199)">GND</text>
<text x="112.7" y="199" transform="rotate(90 112.7 199)">GND</text>
<text x="115.2" y="206.6">VCC</text>
<text x="127.9" y="206.6" transform="rotate(90 127.9 206.6)">GND</text>
<text x="138.1" y="205.7">R10</text>
<text x="148.2" y="206.6">VCC</text>
<text x="143.1" y="214.2">10 k</text>
</g>
<g font-size="2.1" fill="#808080">
<text x="85.1" y="126.8" transform="rotate(90 85.1 126.8)">-</text>
<text x="85.1" y="130.8" transform="rotate(90 85.1 130.8)">+</text>
<text x="86.3" y="145.3">1</text>
<text x="86.3" y="147.9">2</text>
<text x="86.3" y="150.4">3</text>
<text x="86.3" y="152.9">4</text>
<text x="86.3" y="155.5">5</text>
<text x="86.3" y="158">6</text>
<text x="86.3" y="160.6">7</text>
<text x="102.3" y="160.6">13</text>
<text x="115.5" y="160.6">12</text>
<text x="132.8" y="160.6">16</text>
<text x="137.9" y="161.7">NC</text>
<text x="86.3" y="163.1">8</text>
<text x="86.3" y="165.6">9</text>
<text x="102.3" y="163.1">14</text>
<text x="102.3" y="165.6">15</text>
<text x="115.5" y="165.6">10</text>
<text x="115.5" y="163.1">11</text>
<text x="132.8" y="165.6">14</text>
<text x="132.8" y="163.1">15</text>
<text x="137.9" y="166.7">D7</text>
<text x="137.9" y="164.2">NC</text>
<text x="85.1" y="168.2">10</text>
<text x="85.1" y="173.2">12</text>
<text x="85.3" y="170.7">11</text>
<text x="102.3" y="168.2">16</text>
<text x="102.3" y="170.7">17</text>
<text x="102.3" y="173.2">18</text>
<text x="115.5" y="173.2">7</text>
<text x="115.5" y="170.7">8</text>
<text x="115.5" y="168.2">9</text>
<text x="132.8" y="170.7">12</text>
<text x="132.8" y="168.2">13</text>
<text x="132.9" y="173.2">11</text>
<text x="137.9" y="171.8">D5</text>
<text x="137.9" y="169.3">D6</text>
<text x="85.1" y="175.8">13</text>
<text x="85.1" y="178.3">14</text>
<text x="102.3" y="175.8">19</text>
<text x="102.3" y="178.3">20</text>
<text x="115.5" y="178.3">5</text>
<text x="115.5" y="175.8">6</text>
<text x="132.8" y="175.8">10</text>
<text x="134" y="178.3">9</text>
<text x="137.9" y="179.4">D2</text>
<text x="137.9" y="176.9">D3</text>
<text x="137.9" y="174.4">D4</text>
<text x="85.1" y="180.8">15</text>
<text x="85.1" y="183.4">16</text>
<text x="85.1" y="185.9">17</text>
<text x="102.3" y="180.8">21</text>
<text x="102.3" y="183.4">22</text>
<text x="102.3" y="185.9">23</text>
<text x="115.5" y="185.9">2</text>
<text x="115.5" y="183.4">3</text>
<text x="115.5" y="180.8">4</text>
<text x="134" y="185.9">6</text>
<text x="134" y="183.4">7</text>
<text x="134" y="180.8">8</text>
<text x="137.9" y="184.5">D0</text>
<text x="137.9" y="182">D1</text>
<text x="85.1" y="188.5">18</text>
<text x="102.3" y="188.5">24</text>
<text x="115.5" y="188.5">1</text>
<text x="134" y="191">4</text>
<text x="134" y="188.5">5</text>
<text x="137.9" y="189.6">R/W</text>
<text x="137.9" y="187.1">E</text>
<text x="134" y="196.1">2</text>
<text x="134" y="193.5">3</text>
<text x="137.9" y="197.2">VCC</text>
<text x="137.9" y="194.7">CONTR</text>
<text x="137.9" y="192.1">RS</text>
<text x="134" y="198.6">1</text>
<text x="137.9" y="199.8">GND</text>
<text x="136.5" y="208.8">1</text>
<text x="143.4" y="208.8">3</text>
<text x="140.9" y="212" transform="rotate(90 140.9 212)">2</text>
</g>
<text font-size="2.1" fill="#800000" x="153.8" y="171.9" transform="rotate(90 153.8 171.9)">LCD DISPLAY 16x2</text>
</svg>
